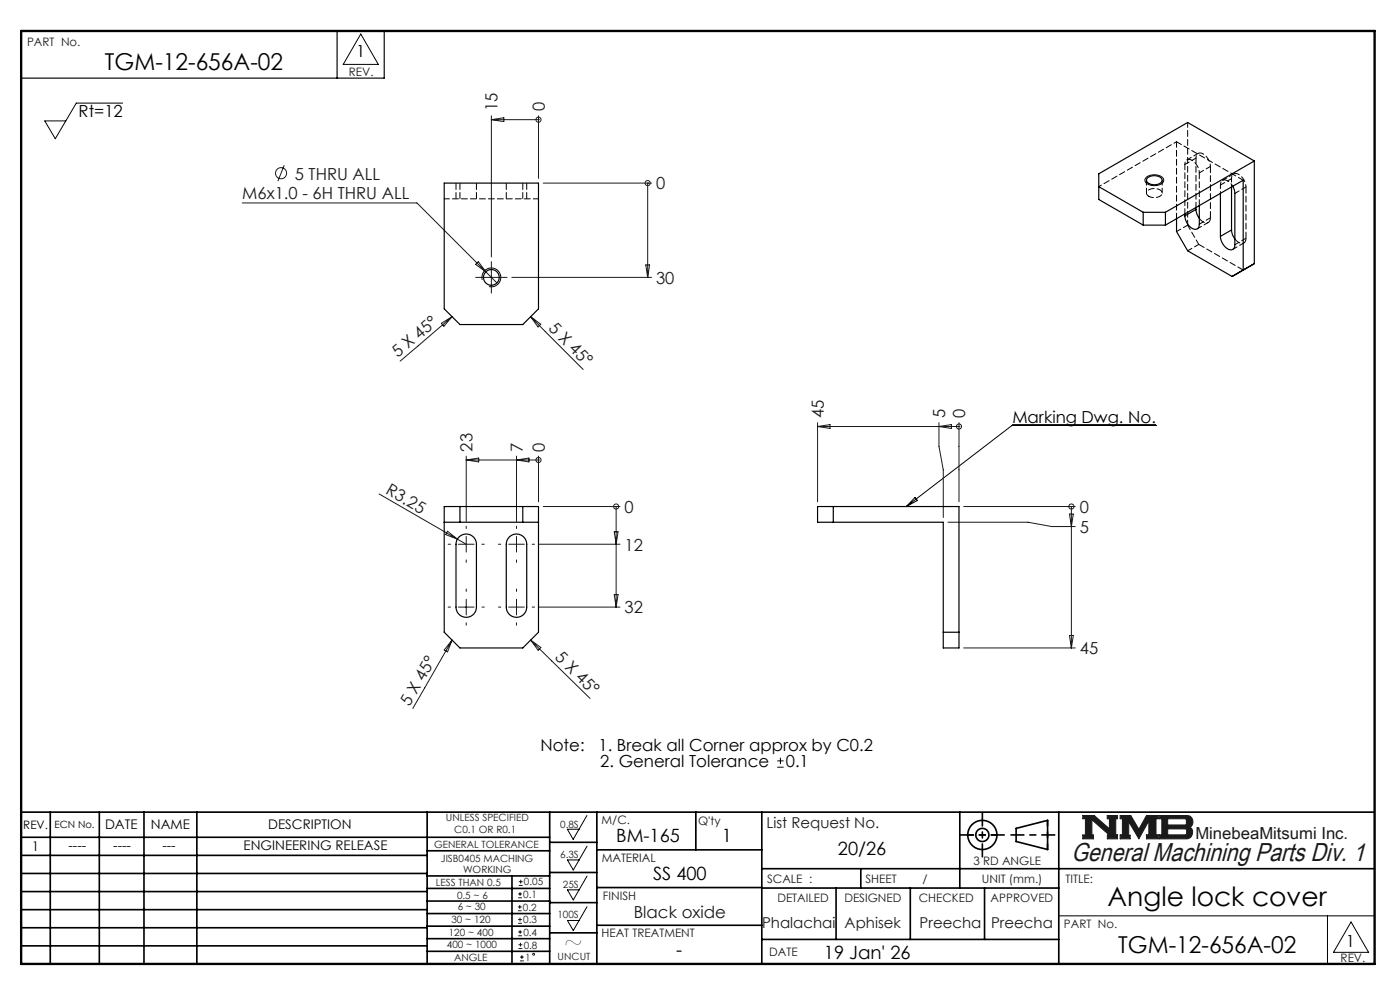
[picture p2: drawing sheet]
<svg xmlns="http://www.w3.org/2000/svg" width="297mm" height="210mm" viewBox="0 0 297 210" stroke-linecap="round" stroke-linejoin="round" font-family="sans-serif">
<g fill="none" stroke="#000" stroke-width=".35">
<path d="M4.5 172.3h287.1M4.5 177.6h112.1M10.7 172.3v32.2M21.1 172.3v32.2M30.5 172.3v32.2M41.8 172.3v32.2M90.6 172.3v32.2M116.6 172.3v32.2M116.6 178.7h10M126.6 172.3v32.2M147.6 172.3v8M161.6 172.3v32.2"/>
<path d="M203.6 172.3v16.1M215.6 175.7l6.6-1.7v6.2l-6.6-1.7zM224.6 172.3v32.2M4.5 185.3h86.1M4.5 181.4h86.1M4.5 189.1h86.1M4.5 193h86.1M4.5 196.8h86.1M90.6 199.1h26M90.6 193.8h26M90.6 188.5h26M90.6 191.1h26"/>
<path d="M90.6 180.5h26M90.6 185.8h26M90.6 196.5h26M108.6 185.8v18.5M116.6 185.1h10M116.6 191.5h10M116.6 197.9h10M126.6 196.3h35M126.6 188.3h35M126.6 180.3h35M161.6 184.3h130M161.6 199.3h63"/>
<path d="M161.6 188.4h63M177.4 188.4v10.9M182.6 184.3v4.1M193.1 188.4v10.9M208.9 188.4v10.9M4.5 200.6h86.1M90.6 201.8h26"/>
<circle cx="208.4" cy="177.1" r="3.1"/>
<circle cx="208.4" cy="177.1" r="1.39"/>
</g>
<path d="M229.7 173h2.4l3.3 2.8v-2.1h-.5v-.7h2.2v.7h-.4v3.4h.4v.8h-2.2v-.8h.4l-3.7-3.2v3.2h.4v.8h-2.3v-.8h.6v-3.4h-.6zM237.6 173h2.3l1.7 2.9 1.6-2.9h2.5v.7h-.5v3.4h.5v.8h-2.5v-.8h.5v-3l-2.1 3.8-2.1-3.6v2.9h.3v.7h-2.2v-.8h.5v-3.4h-.5zM245.9 173h6a1.34 1.34 0 0 1 1.1 1 1.34 1.34 0 0 1-.6 1.5 1.33 1.33 0 0 1 .5 1.4 1.33 1.33 0 0 1-1.2 1h-5.8v-.8h.6v-3.4h-.6zM247.7 173.7h3.8l.2 .2v.8l-.3 .3h-3.7zM247.7 175.8h3.8l.2 .3v.7l-.3 .3h-3.7z" fill="none" stroke="#191924" stroke-width=".21"/>
<path d="M76.5 7.2l3.8 6.5h-7.5zM124.5 173l-2.9 5-1.2-2.1h2.4M124.5 179.5l-2.9 5.1-1.2-2.2h2.4M124.5 185.8l-2.9 5.1-1.2-2.1h2.4M124.5 192.3l-2.9 5.1-1.2-2.1h2.4M224.6 194.3h67M281.6 194.3v10.2M286.6 195.6l3.7 6.4h-7.4z" fill="none" stroke="#000" stroke-width=".21"/>
<path d="M4.5 6.6h287.1" fill="none" stroke="#000" stroke-width=".21" stroke-dasharray="6.3 1.3 1.3 1.3" stroke-dashoffset="1.9"/>
<path d="M71.5 6.6v10M81.5 6.6v10h-77" fill="none" stroke="#000" stroke-width=".25"/>
<path d="M205.3 177.1h6.2M222.2 174v6.2" fill="none" stroke="#000" stroke-width=".35" stroke-dasharray="15.2 1.3 1.3 1.3" stroke-dashoffset="14.1"/>
<path d="M203.8 177.1h9.2M208.4 172.5v9.2M214.5 177.1h9.3" fill="none" stroke="#000" stroke-width=".35" stroke-dasharray="15.2 1.3 1.3 1.3" stroke-dashoffset="12.5"/>
<path d="M4.5 6.6h287.1v197.9h-287.1z" fill="none" stroke="#000" stroke-width=".5"/>
<path d="M229.7 173v.7h.6v3.4h-.6v.8h2.3v-.8h-.4v-3.2l3.7 3.2h-.4v.8h2.2v-.8h-.4v-3.4h.4v-.7h-2.2v.7h.5v2.1l-3.3-2.8zM237.6 173v.7h.5v3.4h-.5v.8h2.2v-.7h-.3v-2.9l2.1 3.6 2.1-3.8v3h-.5v.8h2.5v-.8h-.5v-3.4h.5v-.7h-2.5l-1.6 2.9-1.7-2.9zM247.7 175.8h3.8l.2 .3v.7l-.3 .3h-3.7zM245.9 173v.7h.6v3.4h-.6v.8h6.3l.5-.5 .3-.8-.1-.7-.5-.4a1.34 1.34 0 0 0 .6-1.5 1.34 1.34 0 0 0-1.1-1zM247.7 173.7h3.7l.3 .2v.9l-.3 .2h-3.7z" fill-rule="evenodd" fill="#191924"/>
<g fill="none" stroke="#191924" stroke-width=".21">
<path d="M60.3 35.1l-1.3 3.3M104.2 24.6v29.9M104.2 25.4h10M104.2 25.4l2.7-.4v.8zM114.2 25.4h.1M114.2 24.6v13.2M115.2 38.8h23M137.4 38.8h.1M137.4 38.8v20M51.4 43h37l14.7 14.7M100.9 56.1l.6-.6 1.6 2.2zM102.6 58.8h3.3"/>
<path d="M103.1 57.7l2.3 2.3M104.2 57.2v3.3M108.6 58.8h29.6M137 56.2h.8l-.4 2.6zM93.6 68.6l2.3-1.4-1.7 2zM95.9 67.2l-11 9.4M112.6 67.2l2.1 1.6-.6 .6zM112.6 67.2l11.1 11.2M98.9 96.8v13.8M98.9 97.6h15.3M98.9 97.6l2.7-.4v.8zM109.6 96.8v13.8"/>
<path d="M109.6 97.6l2.6-.4v.8zM114.2 97.6h.1M114.2 96.8v9.6M173.4 90.5h30M173.4 89.7v16.7M173.4 90.5l2.7-.4v.8zM199.2 89.7v5l.9 5v10.1M199.2 90.5l2.6-.4v.8zM203.4 90.5h.1M203.4 89.7v16.7M80.4 104.8l18.5 10.6M94.9 112.7l2.1 1.7-2.5-1z"/>
<path d="M107.9 115.4h3.3M109.6 113.8v3.3M114.4 115.4h17.1M115.2 107.4h16.3M130.3 112.8h.8l-.4 2.6zM130.7 107.4h.1M130.7 107.4v21.4M201.1 110.8h17l5 .9h5M204.4 107.4h23.7M226.9 109h.8l-.4 2.7zM227.3 107.4h.1M227.3 107.4v30"/>
<path d="M95.9 135.8l-1 2.5-.7-.4zM95.9 135.8l-8.3 14.5M97.2 128.8h3.4M98.9 127.1v3.3M112.6 135.8l2.1 1.5-.5 .6zM112.6 135.8l12.6 12.4M114.4 128.8h17.1M130.3 126.1h.8l-.4 2.7zM204.4 137.4h23.7M226.9 134.8h.8l-.4 2.6zM109.9 193.2h.8M109.9 192.4h.8"/>
<path d="M109.9 195.9h.8M109.9 195h.8M109.9 190.4h.8M109.9 189.6h.8M109.9 198.5h.8M109.9 197.7h.8M110.1 187.8h.8M110.1 187h.8M110.3 192v.8M110.3 194.6v.9M110.3 189.2v.8M110.3 197.3v.8"/>
<path d="M110.4 200v.8M110.5 186.6v.8M110 201.2h.8M110 200.4h.8M110.3 203.8h.8M110.3 203h.8M110.7 202.6v.8"/>
<circle cx="59.6" cy="36.7" r="1.18"/>
<circle cx="114.2" cy="25.4" r=".54"/>
<circle cx="137.4" cy="38.8" r=".54"/>
<circle cx="114.2" cy="97.6" r=".54"/>
<circle cx="203.4" cy="90.5" r=".54"/>
<circle cx="130.7" cy="107.4" r=".54"/>
<circle cx="227.3" cy="107.4" r=".54"/>
<circle cx="113.2" cy="202.4" r=".2"/>
</g>
<path d="M26 21.9h-9.8l-4.5 7.5-2.2-3.8h4.5M243.2 37.6a2.63 2.63 0 0 1 3.6 .4 1.44 1.44 0 0 1-1.7 1.4 1.73 1.73 0 0 1-2.2-1.3zM102.3 59.4a2 2 0 0 1 1.8-2.5 2 2 0 0 1 2.1 2.1 2 2 0 0 1-2.5 1.8M245.2 90.2h-30.5l-22.4 17.2M194.1 105.5l.5 .7-2.3 1.2zM164.9 162.7h1.3M164.9 161.4h1.3M165.6 160.7v1.4" fill="none" stroke="#000" stroke-width=".21"/>
<g fill="none" stroke="#191924" stroke-width=".21" stroke-dasharray="15.2 1.3 1.3 1.3">
<path d="M102.6 58.8h-1.7M104.2 57.2v-1.7M105.9 58.8h1.7M104.2 60.5v1.7M95.6 115.4h-.5M98.9 115.4v-1.6M98.9 115.4h-1.7M98.9 115.4v1.7M98.9 115.4h1.7M98.9 112.1v-.5M98.9 118.8v.5M102.2 115.4h.5"/>
<path d="M106.2 115.4h-.5M109.6 118.8v.5M109.6 112.1v-.5M112.9 115.4h.5M95.6 128.8h-.5M98.9 125.4v-.5M98.9 132.1v.5M102.2 128.8h.5M106.2 128.8h-.5M109.6 128.8v1.6M109.6 128.8h1.6M109.6 128.8v-1.7"/>
<path d="M109.6 128.8h-1.7M109.6 132.1v.5M109.6 125.4v-.5M112.9 128.8h.5"/>
</g>
<g fill="none" stroke="#000" stroke-width=".25">
<path d="M94.2 38.8h20v26.7l-3.3 3.3h-13.3l-3.4-3.3zM233.1 39.6l9.4 5.4M243.4 37.8a2.17 2.17 0 0 1 3.1 .3 1.49 1.49 0 0 1-2 1.1 .98 .98 0 0 1-1-.4 .98 .98 0 0 1-.1-1zM261.3 39.7v9.1M261.5 39.5l.5 1.5v10.9a1 1 0 0 1-.7 1.1 1 1 0 0 1-1.2-.4l-.5-.6a3.3 3.3 0 0 1-.7-1.9M266.1 34.1l-14.1-8.1-18.9 10.9v5.4l9.4 5.5M266.1 34.1l-18.9 10.9M266.1 34.1v21.8l-4.7 2.7-9.4-5.4-2.4-4.1v-2.7M242.5 45h4.7M242.5 47.8h4.7M242.5 45v2.8M247.2 45v2.8"/>
<path d="M247.2 47.8l16.5-9.6v19.1M251.4 45.4v.4M253.7 44.4l.2 1 .5 .9M253.7 44.4l-2.3 1.4M253.7 44v.4M254.4 43.6v4a1 1 0 0 1-.6 1 1 1 0 0 1-1.2-.4l-.5-.5a3.3 3.3 0 0 1-.7-1.9M258.9 41v9.1M261.3 48.8l.2 .9 .5 1M261.3 48.8l-2.4 1.3M94.2 110.8h20M94.2 107.4h20v26.7l-3.3 3.3h-13.3l-3.4-3.3zM97.3 114a2.17 2.17 0 0 1 2.4-.6 2.17 2.17 0 0 1 1.4 2v13.4a2.17 2.17 0 0 1-2.2 2.1 2.17 2.17 0 0 1-2.2-2.1v-13.4l.2-.8z"/>
<path d="M97.6 107.4v3.4M108 114a2.17 2.17 0 0 1 2.4-.6 2.17 2.17 0 0 1 1.3 2v13.4a2.17 2.17 0 0 1-2.1 2.1 2.17 2.17 0 0 1-2.2-2.1v-13.4l.2-.8zM110.9 107.4v3.4M173.4 107.4h30v30h-3.3v-26.6h-26.7zM176.8 107.4v3.4M200.1 134.1h3.3"/>
<circle cx="104.2" cy="58.8" r="1.67"/>
</g>
<g fill="none" stroke="#000" stroke-width=".21" stroke-dasharray="1.3 .6" stroke-dashoffset=".2">
<path d="M243.2 38.2v2.8M251.4 34.9l2.3-1.4M254.2 32.5l-2.4 1.4M254.4 36.7l2.4-1.4M258.9 39.3l2.4-1.4M261.7 36.9l-2.3 1.4M114.2 42.2h-20M243.7 41.6a2.11 2.11 0 0 0 2.8-.5 1.55 1.55 0 0 0-2.1-1.1 .94 .94 0 0 0-.9 .4 .94 .94 0 0 0-.1 1l.3 .2M246.5 41v-2.8M251.4 45.4v-10.5M252 47.8v-21.8M252 53.2l2.3-1.4"/>
<path d="M252 47.8l-2.4 1.3M253.7 44v-10.5M254 48.5l2.3-1.3M254.3 51.8l-2.3-4M254.4 47.6l2.4-1.4M261.5 52.9l2.4-1.4M262 41l2.3-1.3M262 51.9l2.3-1.4"/>
</g>
<path d="M110.9 38.8v3.4M96.7 42.2v-3.4M97.6 42.2v-3.4M101.1 42.2v-3.4M107.4 42.2v-3.4M111.7 42.2v-3.4M256.8 46.2a1 1 0 0 1-.7 1.1 1 1 0 0 1-1.1-.4l-.6-.6M264.3 50.5a1 1 0 0 1-.6 1.1 1 1 0 0 1-1.2-.4l-.5-.5" fill="none" stroke="#000" stroke-width=".21" stroke-dasharray="1.3 .6" stroke-dashoffset="-.1"/>
<path d="M233.1 39.6l16.5-9.5M258.9 39.3a1 1 0 0 1 .6-1.1 1 1 0 0 1 1.2 .4l.8 .9" fill="none" stroke="#000" stroke-width=".21" stroke-dasharray="1.3 .6" stroke-dashoffset=".6"/>
<path d="M254.4 36.7v6.9M256.8 35.3v10.9M264.3 39.7v10.8M263.7 57.3l-9.4-5.5" fill="none" stroke="#000" stroke-width=".21" stroke-dasharray="1.3 .6"/>
<path d="M251.4 34.9a1 1 0 0 1 .6-1.1 1 1 0 0 1 1.2 .4l.8 1 .4 1.5M253.7 33.5a1 1 0 0 1 .7-1 1 1 0 0 1 1.1 .3l.6 .6a3.3 3.3 0 0 1 .7 1.9M261.3 37.9a1 1 0 0 1 .6-1.1 1 1 0 0 1 1.2 .4l.8 1 .4 1.5" fill="none" stroke="#000" stroke-width=".21" stroke-dasharray="1.3 .6" stroke-dashoffset=".8"/>
<path d="M261.3 39.7v-1.8M258.9 41v-1.7" fill="none" stroke="#000" stroke-width=".21" stroke-dasharray="1.3 .6" stroke-dashoffset=".9"/>
<path d="M249.6 30.1v16.3M263.7 38.2l-14.1-8.1" fill="none" stroke="#000" stroke-width=".21" stroke-dasharray="1.3 .6" stroke-dashoffset=".1"/>
<text font-size="5.6" x="235" y="192.1">Angle lock cover</text>
<text font-size="5.5" fill="#191924" x="227.3" y="182.7">General Machining Parts Div. 1</text>
<g font-size="4.9">
<text x="22.3" y="14.8">TGM-12-656A-02</text>
<text x="119.6" y="201.6">~</text>
<text x="237.2" y="202.1">TGM-12-656A-02</text>
</g>
<g font-size="3.9">
<text x="130.7" y="178.6">BM-165</text>
<text x="153.1" y="178.6">1</text>
<text x="177.7" y="181.3">20/26</text>
<text x="138.5" y="186.6">SS 400</text>
<text x="143.5" y="202.9">-</text>
<text x="174.8" y="203.4">19 Jan' 26</text>
</g>
<g font-size="3.5">
<text x="75.6" y="12.1">1</text>
<text x="16.7" y="24.9">Rt=12</text>
<text x="214.8" y="89.7">Marking Dwg. No.</text>
<text x="114.6" y="159.2">Note:</text>
<text x="127" y="159.2">1. Break all Corner approx by C0.2</text>
<text x="127.3" y="162.7">2. General Tolerance</text>
<text x="166.7" y="162.7">0.1</text>
<text x="285.5" y="200.9">1</text>
</g>
<g font-size="3.5" fill="#191924">
<text x="105.6" y="23.6" transform="rotate(-90 105.6 23.6)">15</text>
<text x="115.6" y="23.6" transform="rotate(-90 115.6 23.6)">0</text>
<text x="62.5" y="38.1">5 THRU ALL</text>
<text x="139.2" y="40.2">0</text>
<text x="51.4" y="42.3">M6x1.0 - 6H THRU ALL</text>
<text x="139.2" y="60.2">30</text>
<text x="116.2" y="69.8" transform="rotate(45 116.2 69.8)">5 X 45°</text>
<text x="84.4" y="76" transform="rotate(-40 84.4 76)">5 X 45°</text>
<text x="174.8" y="88.7" transform="rotate(-90 174.8 88.7)">45</text>
<text x="200.5" y="88.7" transform="rotate(-90 200.5 88.7)">5</text>
<text x="204.8" y="88.7" transform="rotate(-90 204.8 88.7)">0</text>
<text x="100.2" y="95.8" transform="rotate(-90 100.2 95.8)">23</text>
<text x="110.9" y="95.8" transform="rotate(-90 110.9 95.8)">7</text>
<text x="115.6" y="95.8" transform="rotate(-90 115.6 95.8)">0</text>
<text x="81.7" y="104.6" transform="rotate(30 81.7 104.6)">R3.25</text>
<text x="132.5" y="108.8">0</text>
<text x="229.1" y="108.8">0</text>
<text x="229.1" y="113">5</text>
<text x="132.5" y="116.8">12</text>
<text x="132.5" y="130.1">32</text>
<text x="117.6" y="139.7" transform="rotate(44 117.6 139.7)">5 X 45°</text>
<text x="229.1" y="138.8">45</text>
<text x="86.9" y="149.9" transform="rotate(-60 86.9 149.9)">5 X 45°</text>
<text x="253.6" y="178.1">MinebeaMitsumi Inc.</text>
<text x="134.4" y="194.8">Black oxide</text>
</g>
<g font-size="3.2" fill="#191924">
<text x="162.6" y="175.5">List Request No.</text>
<text x="161.7" y="196.8">Phalachai</text>
<text x="179.2" y="196.8">Aphisek</text>
<text x="195.1" y="196.8">Preecha</text>
<text x="210.2" y="196.8">Preecha</text>
</g>
<g font-size="2.8">
<text x="22.3" y="175.9">DATE</text>
<text x="32" y="175.9">NAME</text>
<text x="56.9" y="175.9">DESCRIPTION</text>
<text x="6.8" y="180.6">1</text>
<text x="14.5" y="180.3">----</text>
<text x="24" y="180.3">----</text>
<text x="34.5" y="180.3">---</text>
<text x="51.7" y="180.3">ENGINEERING RELEASE</text>
</g>
<g font-size="2.5" fill="#191924">
<text x="5.7" y="9.8">PART No.</text>
<text x="74" y="16">REV.</text>
<text x="127.6" y="174.8">M/C.</text>
<text x="148.1" y="175.1">Q'ty</text>
<text x="127.6" y="182.8">MATERIAL</text>
<text x="206.5" y="183.6">3 RD ANGLE</text>
<text x="127.9" y="191">FINISH</text>
<text x="162.7" y="187.2">SCALE :</text>
<text x="164.9" y="191.4">DETAILED</text>
<text x="179.1" y="191.4">DESIGNED</text>
<text x="183.6" y="187.2">SHEET</text>
<text x="194.9" y="191.4">CHECKED</text>
<text x="195.7" y="187.2">/</text>
<text x="208.3" y="187.2">UNIT (mm.)</text>
<text x="210.2" y="191.4">APPROVED</text>
<text x="226" y="187.2">TITLE:</text>
<text x="225.7" y="196.8">PART No.</text>
<text x="127.6" y="198.9">HEAT TREATMENT</text>
<text x="163.2" y="202.9">DATE</text>
<text x="284.4" y="204.1">REV.</text>
</g>
<text font-size="2.5" x="4.9" y="175.9">REV.</text>
<text font-size="2.1" x="11.6" y="175.6">ECN No.</text>
<g font-size="2.1" fill="#191924">
<text x="92.1" y="179.9">GENERAL TOLERANCE</text>
<text x="94.6" y="174.2">UNLESS SPECIFIED</text>
<text x="96.4" y="176.8">C0.1 OR R0.1</text>
<text x="118.8" y="175.5">0.8S</text>
<text x="93.5" y="182.9">JISB0405 MACHING</text>
<text x="98.2" y="185.3">WORKING</text>
<text x="118.8" y="181.9">6.3S</text>
<text x="92.5" y="187.9">LESS THAN 0.5</text>
<text x="97" y="190.7">0.5 ~ 6</text>
<text x="111" y="190.4">0.1</text>
<text x="111.2" y="187.8">0.05</text>
<text x="119.4" y="188.4">25S</text>
<text x="95.8" y="195.8">30 ~ 120</text>
<text x="97.1" y="193.1">6 ~ 30</text>
<text x="110.9" y="193.2">0.2</text>
<text x="111" y="195.9">0.3</text>
<text x="118.2" y="194.8">100S</text>
<text x="94.8" y="201.1">400 ~ 1000</text>
<text x="95.2" y="198.5">120 ~ 400</text>
<text x="96.3" y="203.9">ANGLE</text>
<text x="111" y="198.5">0.4</text>
<text x="111.1" y="201.2">0.8</text>
<text x="111.4" y="203.8">1</text>
<text x="118.3" y="203.7">UNCUT</text>
</g>
</svg>
